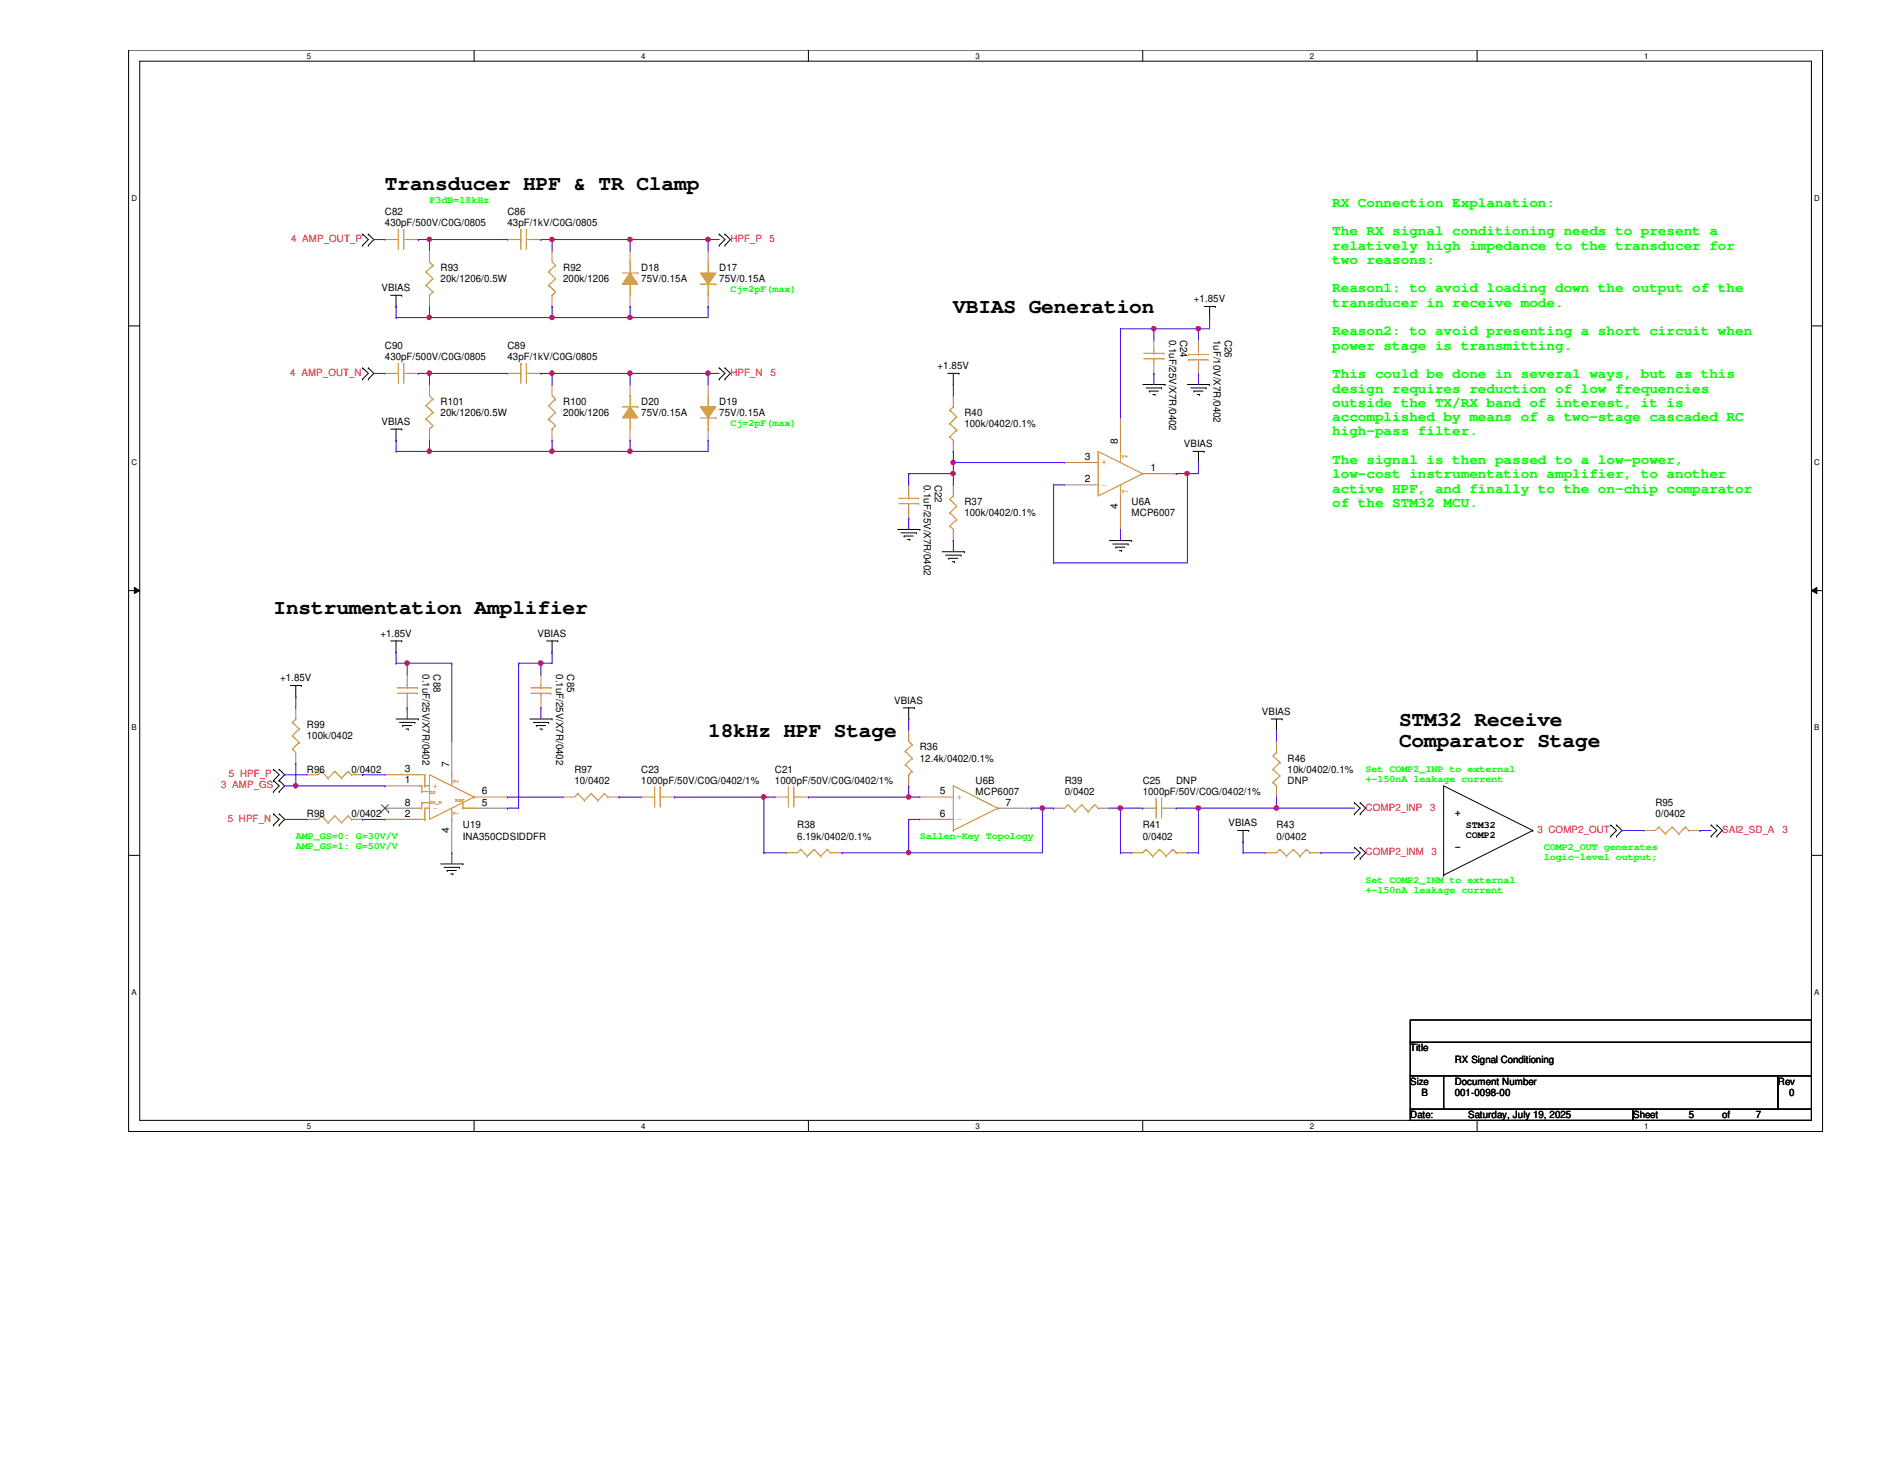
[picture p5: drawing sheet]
<svg xmlns="http://www.w3.org/2000/svg" width="279mm" height="216mm" viewBox="0 0 279 216" stroke-linecap="round" stroke-linejoin="round" font-family="sans-serif">
<path d="M19.1 7.4h250.9v160.2h-250.9zM20.7 9.1h247.7v156.8h-247.7z" fill="none" stroke="#000" stroke-width=".15"/>
<g fill="#fff">
<path d="M45.5 7.6h.6v1.3h-.6z"/>
<path d="M45.5 166.1h.6v1.3h-.6z"/>
</g>
<path d="M70.2 7.4v1.7M70.2 165.9v1.7" fill="none" stroke="#000" stroke-width=".15"/>
<g fill="#fff">
<path d="M95 7.6h.6v1.3h-.6z"/>
<path d="M95 166.1h.6v1.3h-.6z"/>
</g>
<path d="M119.8 7.4v1.7M119.8 165.9v1.7" fill="none" stroke="#000" stroke-width=".15"/>
<g fill="#fff">
<path d="M144.5 7.6h.6v1.3h-.6z"/>
<path d="M144.5 166.1h.6v1.3h-.6z"/>
</g>
<path d="M169.3 7.4v1.7M169.3 165.9v1.7" fill="none" stroke="#000" stroke-width=".15"/>
<g fill="#fff">
<path d="M194.1 7.6h.5v1.3h-.5z"/>
<path d="M194.1 166.1h.5v1.3h-.5z"/>
</g>
<path d="M218.8 7.4v1.7M218.8 165.9v1.7" fill="none" stroke="#000" stroke-width=".15"/>
<g fill="#fff">
<path d="M243.6 7.6h.6v1.3h-.6z"/>
<path d="M243.6 166.1h.6v1.3h-.6z"/>
<path d="M19.5 28.7h.8v1.3h-.8z"/>
<path d="M268.8 28.7h.8v1.3h-.8z"/>
<path d="M19.5 67.9h.8v1.3h-.8z"/>
<path d="M268.8 67.9h.8v1.3h-.8z"/>
</g>
<path d="M19.1 48.3h1.6M268.4 48.3h1.6" fill="none" stroke="#000" stroke-width=".15"/>
<g fill="#fff">
<path d="M19.5 107.1h.7v1.3h-.7z"/>
<path d="M268.8 107.1h.7v1.3h-.7z"/>
</g>
<path d="M19.1 87.5h1.6M19.9 87l.8 .5-.8 .4zM268.4 87.5l.8-.5v.9zM268.4 87.5h1.6" fill="none" stroke="#000" stroke-width=".15"/>
<path d="M19.9 87l.8 .5-.8 .4zM268.4 87.5l.8-.5v.9z" fill="#000"/>
<g fill="#fff">
<path d="M19.5 146.3h.7v1.3h-.7z"/>
<path d="M268.8 146.3h.7v1.3h-.7z"/>
</g>
<g fill="none" stroke="#000" stroke-width=".15">
<path d="M53.7 36.3h.1M53.7 34.7h.1M53.7 34.7l.9 .8-.9 .8M54.6 34.7h.1M54.6 36.3h.1M54.6 34.7l.8 .8-.8 .8M106.6 36.3h.1M106.6 34.7h.1M106.6 34.7l.8 .8-.8 .8M107.4 36.3h.1M107.4 34.7h.1M107.4 34.7l.8 .8-.8 .8"/>
<path d="M53.7 56.1h.1M53.7 54.5h.1M53.7 54.5l.9 .8-.9 .8M54.6 54.5h.1M54.6 56.1h.1M54.6 54.5l.8 .8-.8 .8M57.9 43.7h1.6M58.7 45.4h.1M58.7 43.7v1.7M59.5 43.7h.1M106.6 56.1h.1M106.6 54.5h.1"/>
<path d="M106.6 54.5l.8 .8-.8 .8M107.4 56.1h.1M107.4 54.5h.1M107.4 54.5l.8 .8-.8 .8M140.4 55.3h1.7M141.2 56.9h.1M141.2 55.3v1.6M142.1 55.3h.1M169.3 56.9h3.3M169.8 57.4h2.3M170.3 57.9h.1M170.3 57.9h1.3"/>
<path d="M170.8 58.4h.3M171.1 58.4h.1M172.1 57.4h.1M172.6 56.9h.1M175.9 56.9h3.3M176.4 57.4h2.3M176.9 57.9h.1M176.9 57.9h1.3M177.4 58.4h.3M177.7 58.4h.1M178.4 45.4h1.6M178.7 57.4h.1"/>
<path d="M179.2 56.9h.1M179.2 47h.1M179.2 45.4v1.6M180 45.4h.1M57.9 63.5h1.6M58.7 65.2h.1M58.7 63.5v1.7M59.5 63.5h.1M133 78.4h3.3M133.5 78.9h2.3M133.9 79.4h.1M133.9 79.4h1.4"/>
<path d="M134.5 79.9h.3M134.8 79.9h.1M135.8 78.9h.1M136.3 78.4h.1M176.7 66.8h1.7M177.5 68.5h.1M177.5 66.8v1.7M178.4 66.8h.1M57.9 94.9h1.6M58.7 96.6h.1M58.7 94.9v1.7M59.5 94.9h.1"/>
<path d="M81 94.9h1.6M81.8 96.6h.1M81.8 94.9v1.7M82.6 94.9h.1M139.6 81.7h3.3M140.1 82.2h2.3M140.5 82.7h.1M140.5 82.7h1.4M141.1 83.2h.3M141.4 83.2h.1M142.4 82.2h.1M142.9 81.7h.1"/>
<path d="M164.3 80.1h3.3M164.8 80.6h2.3M165.3 81h.1M165.3 81h1.4M165.8 81.5h.4M166.2 81.5h.1M167.1 80.6h.1M167.6 80.1h.1M40.5 113.9h.1M40.5 115.6h.1M40.5 117.2h.1M40.5 113.9l.9 .8-.9 .9"/>
<path d="M40.5 115.6l.9 .8-.9 .8M41.4 115.6h.1M41.4 113.9h.1M41.4 117.2h.1M41.4 113.9l.8 .8-.8 .9M41.4 115.6l.8 .8-.8 .8M43 101.5h1.7M43.8 103.2h.1M43.8 101.5v1.7M44.7 101.5h.1M58.7 106.5h3.3M59.2 107h2.3"/>
<path d="M59.6 107.4h.1M59.6 107.4h1.4M60.2 107.9h.3M60.5 107.9h.1M61.5 107h.1M62 106.5h.1M78.5 106.5h3.3M79 107h2.3M79.5 107.4h.1M79.5 107.4h1.3M80 107.9h.3M80.3 107.9h.1"/>
<path d="M81.3 107h.1M81.8 106.5h.1M133.8 104.8h1.7M134.6 106.5h.1M134.6 104.8v1.7M135.5 104.8h.1M188.3 106.5h1.6M189.1 108.1h.1M189.1 106.5v1.6M189.9 106.5h.1M200.7 118.9h.1M200.7 118.9l.8 .8-.8 .8"/>
<path d="M201.5 118.9h.1M201.5 118.9l.8 .8-.8 .8M19.1 126.7h1.6M40.5 120.5h.1M40.5 122.2h.1M40.5 120.5l.9 .8-.9 .9M41.4 122.2h.1M41.4 120.5h.1M41.4 120.5l.8 .8-.8 .9M65.3 127.9h3.3M65.8 128.4h2.3M66.3 128.9h.1"/>
<path d="M66.3 128.9h1.3M66.8 129.4h.3M67.1 129.4h.1M68.1 128.4h.1M68.6 127.9h.1M183.3 123h1.7M184.2 124.6h.1M184.2 123v1.6M185 123h.1M200.7 120.5h.1M200.7 127.1h.1M200.7 125.5h.1"/>
<path d="M200.7 125.5l.8 .8-.8 .8M201.5 120.5h.1M201.5 127.1h.1M201.5 125.5h.1M201.5 125.5l.8 .8-.8 .8M213.9 129.6h.1M227.1 123h.1M227.1 123l-13.2-6.6v13.2M227.1 123l-13.2 6.6M238.6 122.2h.1M238.6 123.8h.1M238.6 122.2l.9 .8-.9 .8"/>
<path d="M239.5 123.8h.1M239.5 122.2h.1M239.5 122.2l.8 .8-.8 .8M253.5 123.8h.1M253.5 122.2h.1M253.5 122.2l.8 .8-.8 .8M254.3 123.8h.1M254.3 122.2h.1M254.3 122.2l.8 .8-.8 .8M268.4 126.7h1.6M208.9 151h59.5v3.3h-59.5zM208.9 154.3h59.5v5h-59.5z"/>
<path d="M208.9 159.3h5v5h-5zM213.9 159.3h49.5v5h-49.5zM263.4 159.3h5v5h-5zM208.9 164.3h33v1.6h-33zM241.9 164.3h26.5v1.6h-26.5z"/>
</g>
<g fill="none" stroke="#cc8006" stroke-width=".15">
<path d="M58.7 35.5h.3M59 35.5h.1M59 34h.1M59 34v3M59.8 34h.1M59.8 35.5h.1M59.8 35.5h.5M59.8 34v3M104.9 58.6v1.6M103.8 61.9h2.2M104.9 60.2h.1M104.9 63.5h.1"/>
<path d="M104.9 61.9v1.6M106 61.9h.1M58.8 102.7h3M58.8 101.9h3M60.3 101.9h.1M60.3 102.7h.1M60.3 101.5v.4M60.3 102.7v.5M61.8 102.7h.1M61.8 101.9h.1M170.9 119.7h.4M171.3 119.7h.1"/>
<path d="M171.3 118.2h.1M171.3 118.2v3M172.1 118.2h.1M172.1 119.7h.1M172.1 119.7h.5M172.1 118.2v3"/>
</g>
<path d="M57 35.5h.1M57 35.5h1.7M60.3 35.5h1.7M62 35.5h.1M60.3 99.9h.1M60.3 99.9v1.6M60.3 104.8h.1M60.3 103.2v1.6M169.3 119.7h.1M169.3 119.7h1.6M172.6 119.7h1.6M174.2 119.7h.1" fill="none" stroke="#a84" stroke-width=".15"/>
<path d="M103.8 60.2h2.2l-1.1 1.7z" fill-rule="evenodd" fill="#cc8006"/>
<g fill="none" stroke="#cc8006" stroke-width=".15">
<path d="M63.6 38.8l.5 .5M64.1 39.3h.1M64.1 39.3l-1 1M93.3 38.8h.1M93.3 38.8v1.6M63.1 40.3h.1M63.1 42.2h.1M63.1 40.3l1 1M63.1 42.2l1 1M63.6 43.7h.1M64.1 41.3h.1M64.1 43.2h.1"/>
<path d="M64.1 41.3l-1 .9M64.1 43.2l-.5 .5M92.2 40.4h2.3M93.3 42.1h.1M93.3 42.1v1.6M94.5 40.4h.1M103.8 60.2h2.2l-1.1 1.7zM47.6 114.2h.1M47.6 114.2l-.5 .5M47.6 114.2l1 1M48.6 115.2h.1M49.6 114.2h.1"/>
<path d="M49.6 114.2l-1 1M49.6 114.2l1 1M50.6 115.2h.1M51.6 114.2h.1M51.6 114.2l-1 1M51.6 114.2l.5 .5M52.1 114.7h.1M62 114.7h.9M62 116.4h.5M62 119.7h.5M62.5 116.4h.1M62.5 117.2h.1"/>
<path d="M62.5 118.9h.1M62.5 119.7h.1M62.5 117.2h1.1M62.5 116.4v.8M62.5 118.9v.8M62.5 118.9h1.1M62.9 114.7h.1M62.9 116.4h.1M62.9 119.7h.1M62.9 114.7v1.7M62.9 119.7v1.6M62.9 116.4h.7"/>
<path d="M62.9 119.7h.7M63.6 114.7h.1M63.6 114.7l6.6 3.3M63.6 114.7v6.6l6.6-3.3M66.9 114.7h.1M66.9 114.7v1.7M66.9 119.7v1.6M68.6 119.7h.1M68.6 118.9h.1M68.6 119.7h1.6M68.6 118.9v.8M70.2 118h.1"/>
<path d="M96.6 118h.4M97 118h.1M97 116.5h.1M97 116.5v3M97.8 116.5h.1M97.8 118h.1M97.8 118h.5M97.8 116.5v3M134.1 111.3h.1M134.1 113.2h.1M134.1 111.3l1 1M134.1 113.2l1 1"/>
<path d="M134.6 114.7h.1M134.6 109.8l.5 .5M135.1 110.3h.1M135.1 112.3h.1M135.1 114.2h.1M135.1 110.3l-1 1M135.1 112.3l-1 .9M135.1 114.2l-.5 .5M62 121.3h.9M62.9 121.3h.1M66.9 121.3h.1M118.6 125.8h.1"/>
<path d="M118.6 125.8l-.5 .5M118.6 125.8l1 1M119.6 126.8h.1M120.6 125.8h.1M120.6 125.8l-1 1M120.6 125.8l1 1M121.6 126.8h.1M122.6 125.8h.1M122.6 125.8l-1 1M122.6 125.8l.5 .5M123.1 126.3h.1M169.8 125.8h.1"/>
<path d="M169.8 125.8l-.5 .5M169.8 125.8l1 1M170.8 126.8h.1M171.8 125.8h.1M171.8 125.8l-1 1M171.8 125.8l1 1M172.8 126.8h.1M173.7 125.8h.1M173.7 125.8l-.9 1M173.7 125.8l.5 .5M174.2 126.3h.1M189.6 125.8h.1"/>
<path d="M189.6 125.8l-.5 .5M189.6 125.8l1 1M190.6 126.8h.1M191.6 125.8h.1M191.6 125.8l-1 1M191.6 125.8l1 1M192.6 126.8h.1M193.5 125.8h.1M193.5 125.8l-.9 1M193.5 125.8l.6 .5M194.1 126.3h.1M245.7 122.5h.1"/>
<path d="M245.7 122.5l-.5 .5M245.7 122.5l1 1M246.7 123.5h.1M247.7 122.5h.1M247.7 122.5l-1 1M247.7 122.5l1 1M248.7 123.5h.1M249.7 122.5h.1M249.7 122.5l-1 1M249.7 122.5l.5 .5M250.2 123h.1"/>
</g>
<g fill="none" stroke="#a84" stroke-width=".15">
<path d="M63.6 37.1h.1M63.6 37.1v1.7M63.6 45.4h.1M63.6 43.7v1.7M104.9 56.9h.1M104.9 56.9v1.7M104.9 65.2h.1M104.9 63.5v1.7M45.5 114.7h.1M45.5 114.7h1.6M52.1 114.7h1.6M53.7 114.7h.1"/>
<path d="M57 114.7h.1M57 116.4h.1M57 119.7h.1M57 114.7h5M57 119.7h5M57 116.4h5M66.9 109.8h.1M66.9 109.8v4.9M70.2 119.7h5M70.2 118h5M75.2 119.7h.1M75.2 118h.1"/>
<path d="M95 118h.1M95 118h1.6M98.3 118h1.6M99.9 118h.1M134.6 108.1h.1M134.6 116.4h.1M134.6 108.1v1.7M134.6 114.7v1.7M57 121.3h.1M57 121.3h5M66.9 126.3h.1M66.9 121.3v5"/>
<path d="M116.5 126.3h.1M116.5 126.3h1.6M123.1 126.3h1.6M124.7 126.3h.1M167.6 126.3h.1M167.6 126.3h1.7M174.2 126.3h1.7M175.9 126.3h.1M187.5 126.3h.1M187.5 126.3h1.6M194.1 126.3h1.6M195.7 126.3h.1"/>
<path d="M243.6 123h.1M243.6 123h1.6M250.2 123h1.6M251.8 123h.1"/>
</g>
<path d="M56.5 119.2l1.1 1M57.5 119.2l-1 1M56.5 120.2h.1M57.6 120.2h.1" fill="none" stroke="#804000" stroke-width=".15"/>
<path d="M93.3 40.4l1.2 1.7h-2.3z" fill-rule="evenodd" fill="#cc8006"/>
<g fill="none" stroke="#cc8006" stroke-width=".15">
<path d="M104.9 38.8v1.6M58.7 55.3h.3M59 55.3h.1M59 53.8h.1M59 53.8v3M59.8 53.8h.1M59.8 55.3h.1M59.8 55.3h.5M59.8 53.8v3M63.6 58.6l.5 .5M64.1 59.1h.1M64.1 59.1l-1 1"/>
<path d="M93.3 40.4l1.2 1.7h-2.3zM103.8 42.1h2.2M104.9 40.4h.1M104.9 43.7h.1M104.9 42.1v1.6M106 42.1h.1M63.1 60.1h.1M63.1 62.1h.1M63.1 60.1l1 1M63.1 62.1l1 .9M63.6 63.5h.1M64.1 61.1h.1"/>
<path d="M64.1 63h.1M64.1 61.1l-1 1M64.1 63l-.5 .5M133.1 74.6h3M133.1 73.8h3M134.6 73.8h.1M134.6 74.6h.1M134.6 73.4v.4M134.6 74.6v.5M136.1 74.6h.1M136.1 73.8h.1M140.7 64.7h.1"/>
<path d="M140.7 62.7h.1M140.7 60.7h.1M140.7 77.9h.1M140.7 75.9h.1M140.7 74h.1M140.7 64.7l.5 .5M140.7 62.7l1 1M140.7 60.7l1 1M140.7 77.9l.5 .5M140.7 75.9l1 1M140.7 74l1 .9M141.2 60.2h.1"/>
<path d="M141.2 73.4h.1M141.2 60.2l-.5 .5M141.2 73.4l-.5 .6M141.7 63.7h.1M141.7 61.7h.1M141.7 76.9h.1M141.7 74.9h.1M141.7 63.7l-1 1M141.7 61.7l-1 1M141.7 76.9l-1 1M141.7 74.9l-1 1M162.7 66.8h.1"/>
<path d="M162.7 66.8l6.6 3.3M162.7 66.8v6.6l6.6-3.3M166 66.8h.1M166 73.4h.1M166 66.8v1.7M166 71.8v1.6M169.3 70.1h.1M43.3 110.9h.1M43.3 109h.1M43.3 107h.1M43.3 110.9l.5 .5M43.3 109l1 .9"/>
<path d="M43.3 107l1 .9M43.8 106.5h.1M43.8 106.5l-.5 .5M44.3 109.9h.1M44.3 107.9h.1M44.3 109.9l-1 1M44.3 107.9l-1 1.1M78.7 102.7h2.9M78.7 101.9h2.9M80.1 101.9h.1M80.1 102.7h.1M80.1 101.5v.4"/>
<path d="M80.1 102.7v.5M81.6 102.7h.1M81.6 101.9h.1M85.6 117.5h.1M85.6 117.5l-.5 .5M85.6 117.5l1 1M86.6 118.5h.1M87.6 117.5h.1M87.6 117.5l-1 1M87.6 117.5l1 1M88.6 118.5h.1M89.5 117.5h.1"/>
<path d="M89.5 117.5l-.9 1M89.5 117.5l.5 .5M90 118h.1M116.5 118h.3M116.8 118h.1M116.8 116.5h.1M116.8 116.5v3M117.6 116.5h.1M117.6 118h.1M117.6 118h.5M117.6 116.5v3M158.2 119.2h.1"/>
<path d="M158.2 119.2l-.5 .5M158.2 119.2l1 1M160.2 119.2h.1M160.2 119.2l-1 1M160.2 119.2l1 1M162.2 119.2h.1M162.2 119.2l-1 1M162.2 119.2l.5 .5M162.7 119.7h.1M159.2 120.2h.1M161.2 120.2h.1"/>
</g>
<g fill="none" stroke="#a84" stroke-width=".15">
<path d="M93.3 37.1h.1M93.3 37.1v1.7M57 55.3h.1M57 55.3h1.7M60.3 55.3h1.7M62 55.3h.1M63.6 56.9h.1M63.6 56.9v1.7M93.3 45.4h.1M93.3 43.7v1.7M141.2 58.6h.1M141.2 58.6v1.6"/>
<path d="M63.6 65.2h.1M63.6 63.5v1.7M134.6 71.8h.1M134.6 76.7h.1M134.6 71.8v1.6M134.6 75.1v1.6M141.2 66.8h.1M141.2 71.8h.1M141.2 65.2v1.6M141.2 71.8v1.6M141.2 78.4v1.7M157.7 71.8h.1"/>
<path d="M157.7 68.5h.1M157.7 71.8h5M157.7 68.5h5M166 61.9h.1M166 78.4h.1M166 61.9v4.9M166 73.4v5M169.3 70.1h4.9M174.2 70.1h.1M80.1 99.9h.1M80.1 99.9v1.6M141.2 80.1h.1"/>
<path d="M43.8 113.1h.1M43.8 104.8h.1M43.8 104.8v1.7M43.8 111.4v1.7M80.1 104.8h.1M80.1 103.2v1.6M83.4 118h.1M83.4 118h1.7M90 118h1.7M91.7 118h.1M114.8 118h.1M114.8 118h1.7"/>
<path d="M118.1 118h1.7M119.8 118h.1M156.1 119.7h.1M156.1 119.7h1.6M162.7 119.7h1.6M164.3 119.7h.1"/>
</g>
<path d="M103.8 40.4h2.2l-1.1 1.7z" fill-rule="evenodd" fill="#cc8006"/>
<g fill="none" stroke="#cc8006" stroke-width=".15">
<path d="M76.8 35.5h.4M77.2 35.5h.1M77.2 34h.1M77.2 34v3M78 34h.1M78 35.5h.1M78 35.5h.5M78 34v3M81.8 38.8l.5 .5M82.3 39.3h.1M82.3 39.3l-1 1M76.8 55.3h.4"/>
<path d="M77.2 55.3h.1M77.2 53.8h.1M77.2 53.8v3M78 53.8h.1M78 55.3h.1M78 53.8v3M78 55.3h.5M81.3 40.3h.1M81.3 42.2h.1M81.3 40.3l1 1M81.3 42.2l1 1M81.8 43.7h.1"/>
<path d="M81.8 58.6l.5 .5M82.3 59.1h.1M82.3 41.3h.1M82.3 43.2h.1M82.3 59.1l-1 1M82.3 41.3l-1 .9M82.3 43.2l-.5 .5M93.3 58.6h.1M93.3 58.6v1.6M103.8 40.4h2.2l-1.1 1.7zM169.5 53.1h2.9M169.5 52.3h2.9"/>
<path d="M170.9 52.3h.1M170.9 53.1h.1M170.9 52v.3M170.9 53.1v.5M172.4 53.1h.1M172.4 52.3h.1M176.1 52.5h.1M176.1 53.3h.1M176.1 52.5h2.9M176.1 53.3h2.9M177.5 53.3h.1M177.5 52.5h.1"/>
<path d="M177.5 52v.5M177.5 53.3v.3M81.3 60.1h.1M81.3 62.1h.1M81.3 60.1l1 1M81.3 62.1l1 .9M81.8 63.5h.1M82.3 61.1h.1M82.3 63h.1M82.3 61.1l-1 1M82.3 63l-.5 .5M92.2 60.2h2.3"/>
<path d="M93.3 61.9h.1M93.3 61.9v1.6M94.5 60.2h.1M147.8 119.7h.1M147.8 119.7l-6.6-3.3v6.6M147.8 119.7l-6.6 3.3M188.6 115.9h.1M188.6 113.9h.1M188.6 111.9h.1M188.6 115.9l.5 .5M188.6 113.9l1 1M188.6 111.9l1 1"/>
<path d="M189.1 111.4h.1M189.1 111.4l-.5 .5M189.6 114.9h.1M189.6 112.9h.1M189.6 114.9l-1 1M189.6 112.9l-1 1M47.6 120.8h.1M47.6 120.8l-.5 .5M47.6 120.8l1 1M48.6 121.8h.1M49.6 120.8h.1M49.6 120.8l-1 1"/>
<path d="M49.6 120.8l1 1M50.6 121.8h.1M51.6 120.8h.1M51.6 120.8l-1 1M51.6 120.8l.5 .5M52.1 121.3h.1M141.2 123h.1"/>
</g>
<g fill="none" stroke="#a84" stroke-width=".15">
<path d="M75.2 35.5h.1M75.2 35.5h1.6M78.5 35.5h1.6M80.1 35.5h.1M81.8 37.1h.1M81.8 37.1v1.7M104.9 37.1h.1M104.9 37.1v1.7M75.2 55.3h.1M75.2 55.3h1.6M78.5 55.3h1.6M80.1 55.3h.1"/>
<path d="M81.8 56.9h.1M81.8 45.4h.1M81.8 43.7v1.7M81.8 56.9v1.7M104.9 45.4h.1M104.9 43.7v1.7M170.9 50.3h.1M170.9 55.3h.1M170.9 50.3v1.7M170.9 53.6v1.7M177.5 55.3h.1M177.5 50.3h.1"/>
<path d="M177.5 50.3v1.7M177.5 53.6v1.7M81.8 65.2h.1M81.8 63.5v1.7M136.3 118h.1M136.3 118h4.9M147.8 119.7h5M152.8 119.7h.1M189.1 118h.1M189.1 109.8h.1M189.1 109.8v1.6M189.1 116.4v1.6"/>
<path d="M45.5 121.3h.1M45.5 121.3h1.6M52.1 121.3h1.6M53.7 121.3h.1M136.3 121.3h.1M136.3 121.3h4.9"/>
</g>
<path d="M93.3 60.2l1.2 1.7h-2.3z" fill-rule="evenodd" fill="#cc8006"/>
<path d="M93.3 60.2l1.2 1.7h-2.3z" fill="none" stroke="#cc8006" stroke-width=".15"/>
<path d="M93.3 56.9h.1M93.3 56.9v1.7M93.3 65.2h.1M93.3 63.5v1.7" fill="none" stroke="#a84" stroke-width=".15"/>
<path d="M55.4 35.5h.1M55.4 35.5h1.6M62 35.5h.1M62 35.5h1.6M63.6 35.5h.1M63.6 35.5v1.6M189.1 119.7h.1M189.1 119.7h11.6M195.7 126.3h.1M195.7 126.3h5M240.3 123h.1M240.3 123h3.3" fill="none" stroke="#4200ff" stroke-width=".15"/>
<circle cx="63.6" cy="35.4" r=".32" fill="#f00"/>
<circle cx="63.6" cy="35.4" r=".32" fill="none" stroke="#f00" stroke-width=".15"/>
<path d="M63.6 35.5h.1M63.6 35.5h11.6M80.1 35.5h.1M80.1 35.5h13.2M81.8 35.5h.1M81.8 35.5v1.6" fill="none" stroke="#4200ff" stroke-width=".15"/>
<circle cx="93.3" cy="35.4" r=".32" fill="#f00"/>
<circle cx="93.3" cy="35.4" r=".32" fill="none" stroke="#f00" stroke-width=".15"/>
<circle cx="81.8" cy="35.4" r=".32" fill="#f00"/>
<circle cx="81.8" cy="35.4" r=".32" fill="none" stroke="#f00" stroke-width=".15"/>
<path d="M93.3 35.5h.1M93.3 35.5v1.6M93.3 35.5h11.6" fill="none" stroke="#4200ff" stroke-width=".15"/>
<circle cx="104.9" cy="35.4" r=".32" fill="#f00"/>
<circle cx="104.9" cy="35.4" r=".32" fill="none" stroke="#f00" stroke-width=".15"/>
<path d="M104.9 35.5h.1M104.9 35.5v1.6M63.6 47h.1M63.6 47h29.7M81.8 47h.1" fill="none" stroke="#4200ff" stroke-width=".15"/>
<circle cx="93.3" cy="47" r=".32" fill="#f00"/>
<circle cx="93.3" cy="47" r=".32" fill="none" stroke="#f00" stroke-width=".15"/>
<circle cx="81.8" cy="47" r=".32" fill="#f00"/>
<circle cx="81.8" cy="47" r=".32" fill="none" stroke="#f00" stroke-width=".15"/>
<path d="M63.6 45.4h.1M63.6 45.4v1.6M93.3 47h.1M93.3 47h11.6" fill="none" stroke="#4200ff" stroke-width=".15"/>
<circle cx="63.6" cy="47" r=".32" fill="#f00"/>
<circle cx="63.6" cy="47" r=".32" fill="none" stroke="#f00" stroke-width=".15"/>
<g fill="none" stroke="#4200ff" stroke-width=".15">
<path d="M58.7 45.4h.1M58.7 47h.1M58.7 45.4v1.6M58.7 47h4.9M62 55.3h.1M62 55.3h13.2M63.6 55.3h.1M63.6 55.3v1.6M81.8 45.4h.1M81.8 45.4v1.6M93.3 45.4h.1M93.3 45.4v1.6"/>
<path d="M104.9 45.4h.1M104.9 45.4v1.6"/>
</g>
<circle cx="63.6" cy="55.3" r=".32" fill="#f00"/>
<circle cx="63.6" cy="55.3" r=".32" fill="none" stroke="#f00" stroke-width=".15"/>
<path d="M80.1 55.3h.1M80.1 55.3h13.2M81.8 55.3h.1M81.8 55.3v1.6" fill="none" stroke="#4200ff" stroke-width=".15"/>
<circle cx="93.3" cy="55.3" r=".32" fill="#f00"/>
<circle cx="93.3" cy="55.3" r=".32" fill="none" stroke="#f00" stroke-width=".15"/>
<circle cx="81.8" cy="55.3" r=".32" fill="#f00"/>
<circle cx="81.8" cy="55.3" r=".32" fill="none" stroke="#f00" stroke-width=".15"/>
<g fill="none" stroke="#4200ff" stroke-width=".15">
<path d="M93.3 55.3h.1M93.3 55.3v1.6M93.3 55.3h11.6M104.9 55.3h.1M104.9 55.3v1.6M58.7 65.2h.1M58.7 66.8h.1M58.7 65.2v1.6M63.6 65.2h.1M63.6 65.2v1.6h-4.9M81.8 65.2h.1M81.8 65.2v1.6"/>
<path d="M93.3 65.2h.1M93.3 65.2v1.6M104.9 65.2h.1M104.9 65.2v1.6"/>
</g>
<circle cx="63.6" cy="66.8" r=".32" fill="#f00"/>
<circle cx="63.6" cy="66.8" r=".32" fill="none" stroke="#f00" stroke-width=".15"/>
<path d="M63.6 66.8h.1M63.6 66.8h29.7M81.8 66.8h.1" fill="none" stroke="#4200ff" stroke-width=".15"/>
<circle cx="93.3" cy="66.8" r=".32" fill="#f00"/>
<circle cx="93.3" cy="66.8" r=".32" fill="none" stroke="#f00" stroke-width=".15"/>
<circle cx="81.8" cy="66.8" r=".32" fill="#f00"/>
<circle cx="81.8" cy="66.8" r=".32" fill="none" stroke="#f00" stroke-width=".15"/>
<path d="M55.4 55.3h.1M55.4 55.3h1.6M104.9 55.3h.1M104.9 55.3h1.7M93.3 66.8h.1M93.3 66.8h11.6" fill="none" stroke="#4200ff" stroke-width=".15"/>
<circle cx="104.9" cy="55.3" r=".32" fill="#f00"/>
<circle cx="104.9" cy="55.3" r=".32" fill="none" stroke="#f00" stroke-width=".15"/>
<path d="M104.9 35.5h.1M104.9 35.5h1.7M141.2 66.8h.1M141.2 68.5h.1M141.2 66.8v1.7M141.2 68.5h16.5" fill="none" stroke="#4200ff" stroke-width=".15"/>
<circle cx="141.2" cy="68.5" r=".32" fill="#f00"/>
<circle cx="141.2" cy="68.5" r=".32" fill="none" stroke="#f00" stroke-width=".15"/>
<path d="M141.2 68.5h.1M141.2 68.5v1.6" fill="none" stroke="#4200ff" stroke-width=".15"/>
<circle cx="141.2" cy="70.1" r=".32" fill="#f00"/>
<circle cx="141.2" cy="70.1" r=".32" fill="none" stroke="#f00" stroke-width=".15"/>
<path d="M156.1 71.8h.1M156.1 71.8h1.6M156.1 71.8v11.6M174.2 70.1h.1M175.9 70.1h.1M175.9 70.1v13.3h-19.8M177.5 68.5h.1M177.5 68.5v1.6h-3.3M141.2 80.1h.1M141.2 80.1v1.6M156.1 83.4h.1" fill="none" stroke="#4200ff" stroke-width=".15"/>
<circle cx="175.9" cy="70.1" r=".32" fill="#f00"/>
<circle cx="175.9" cy="70.1" r=".32" fill="none" stroke="#f00" stroke-width=".15"/>
<path d="M166 48.7h.1M166 48.7v13.2M166 48.7h4.9M170.9 55.3h.1M170.9 48.7h.1M170.9 48.7v1.6M170.9 55.3v1.6M177.5 55.3h.1M177.5 55.3v1.6M166 78.4h.1M166 78.4v1.7" fill="none" stroke="#4200ff" stroke-width=".15"/>
<circle cx="170.9" cy="48.7" r=".32" fill="#f00"/>
<circle cx="170.9" cy="48.7" r=".32" fill="none" stroke="#f00" stroke-width=".15"/>
<path d="M170.9 48.7h.1M170.9 48.7h6.6M177.5 48.7h.1M177.5 48.7v1.6" fill="none" stroke="#4200ff" stroke-width=".15"/>
<circle cx="177.5" cy="48.7" r=".32" fill="#f00"/>
<circle cx="177.5" cy="48.7" r=".32" fill="none" stroke="#f00" stroke-width=".15"/>
<g fill="none" stroke="#4200ff" stroke-width=".15">
<path d="M134.6 76.7h.1M134.6 70.1h.1M134.6 70.1v1.7M134.6 76.7v1.7M134.6 70.1h6.6M141.2 70.1h.1M141.2 70.1v1.7M60.3 98.2h.1M60.3 98.2h6.6M66.9 98.2h.1M66.9 98.2v11.6M60.3 104.8h.1"/>
<path d="M60.3 104.8v1.7M66.9 126.3h.1M66.9 126.3v1.6"/>
</g>
<circle cx="60.3" cy="98.2" r=".32" fill="#f00"/>
<circle cx="60.3" cy="98.2" r=".32" fill="none" stroke="#f00" stroke-width=".15"/>
<g fill="none" stroke="#4200ff" stroke-width=".15">
<path d="M58.7 96.6h.1M58.7 98.2h.1M58.7 96.6v1.6M58.7 98.2h1.6M60.3 98.2h.1M60.3 98.2v1.7M76.8 98.2h.1M76.8 98.2h3.3M81.8 96.6h.1M81.8 96.6v1.6M42.2 114.7h.1M42.2 116.4h.1"/>
<path d="M42.2 114.7h3.3M42.2 116.4h14.8M53.7 114.7h.1M53.7 114.7h3.3M57 116.4h.1M42.2 121.3h.1M42.2 121.3h3.3M53.7 121.3h.1M53.7 121.3h3.3"/>
</g>
<circle cx="43.8" cy="116.3" r=".32" fill="#f00"/>
<circle cx="43.8" cy="116.3" r=".32" fill="none" stroke="#f00" stroke-width=".15"/>
<g fill="none" stroke="#4200ff" stroke-width=".15">
<path d="M76.8 98.2h.1M76.8 98.2v21.5h-1.6M80.1 98.2h.1M80.1 98.2v1.7M80.1 98.2h1.7M43.8 113.1h.1M43.8 103.2h.1M43.8 103.2v1.6M43.8 113.1v3.3M75.2 118h.1M75.2 119.7h.1M75.2 118h8.2"/>
<path d="M80.1 104.8h.1M80.1 104.8v1.7"/>
</g>
<circle cx="80.1" cy="98.2" r=".32" fill="#f00"/>
<circle cx="80.1" cy="98.2" r=".32" fill="none" stroke="#f00" stroke-width=".15"/>
<g fill="none" stroke="#4200ff" stroke-width=".15">
<path d="M141.2 56.9h.1M141.2 56.9v1.7M177.5 48.7h.1M179.2 47h.1M179.2 47v1.7h-1.7M154.4 119.7h1.7M156.1 119.7h.1M184.2 124.6h.1M184.2 126.3h.1M184.2 124.6v1.7M184.2 126.3h3.3M251.8 123h.1"/>
<path d="M251.8 123h1.7"/>
</g>
<circle cx="154.4" cy="119.6" r=".32" fill="#f00"/>
<circle cx="154.4" cy="119.6" r=".32" fill="none" stroke="#f00" stroke-width=".15"/>
<path d="M91.7 118h.1M91.7 118h3.3M99.9 118h.1M99.9 118h14.9M113.2 118h.1" fill="none" stroke="#4200ff" stroke-width=".15"/>
<circle cx="113.1" cy="118" r=".32" fill="#f00"/>
<circle cx="113.1" cy="118" r=".32" fill="none" stroke="#f00" stroke-width=".15"/>
<path d="M113.2 118h.1M113.2 118v8.3M119.8 118h.1M134.6 106.5h.1M134.6 116.4h.1M134.6 116.4v1.6h-14.8M134.6 106.5v1.6" fill="none" stroke="#4200ff" stroke-width=".15"/>
<circle cx="134.6" cy="118" r=".32" fill="#f00"/>
<circle cx="134.6" cy="118" r=".32" fill="none" stroke="#f00" stroke-width=".15"/>
<path d="M134.6 118h.1M134.6 118h1.7M134.6 121.3h.1M134.6 126.3h.1M134.6 121.3h1.7M134.6 121.3v5M134.6 126.3h19.8" fill="none" stroke="#4200ff" stroke-width=".15"/>
<circle cx="134.6" cy="126.3" r=".32" fill="#f00"/>
<circle cx="134.6" cy="126.3" r=".32" fill="none" stroke="#f00" stroke-width=".15"/>
<path d="M152.8 119.7h.1M152.8 119.7h1.6M154.4 119.7h.1M154.4 119.7v6.6M174.2 119.7h.1M174.2 119.7h3.3M113.2 126.3h.1M113.2 126.3h3.3M124.7 126.3h.1M124.7 126.3h9.9" fill="none" stroke="#4200ff" stroke-width=".15"/>
<circle cx="177.5" cy="119.6" r=".32" fill="#f00"/>
<circle cx="177.5" cy="119.6" r=".32" fill="none" stroke="#f00" stroke-width=".15"/>
<path d="M189.1 108.1h.1M189.1 118h.1M189.1 108.1v1.7M189.1 118v1.7" fill="none" stroke="#4200ff" stroke-width=".15"/>
<circle cx="189.1" cy="119.6" r=".32" fill="#f00"/>
<circle cx="189.1" cy="119.6" r=".32" fill="none" stroke="#f00" stroke-width=".15"/>
<path d="M164.3 119.7h1.7M166 119.7h.1" fill="none" stroke="#4200ff" stroke-width=".15"/>
<circle cx="166" cy="119.6" r=".32" fill="#f00"/>
<circle cx="166" cy="119.6" r=".32" fill="none" stroke="#f00" stroke-width=".15"/>
<path d="M169.3 119.7h.1M169.3 119.7h-3.3v6.6M177.5 119.7h.1M177.5 119.7h11.6M177.5 119.7v6.6M189.1 119.7h.1M166 126.3h.1M166 126.3h1.6M175.9 126.3h1.6M177.5 126.3h.1" fill="none" stroke="#4200ff" stroke-width=".15"/>
<circle cx="63.6" cy="35.4" r=".32" fill="#f00"/>
<circle cx="63.6" cy="35.4" r=".32" fill="none" stroke="#f00" stroke-width=".15"/>
<circle cx="93.3" cy="35.4" r=".32" fill="#f00"/>
<circle cx="93.3" cy="35.4" r=".32" fill="none" stroke="#f00" stroke-width=".15"/>
<circle cx="81.8" cy="35.4" r=".32" fill="#f00"/>
<circle cx="81.8" cy="35.4" r=".32" fill="none" stroke="#f00" stroke-width=".15"/>
<circle cx="104.9" cy="35.4" r=".32" fill="#f00"/>
<circle cx="104.9" cy="35.4" r=".32" fill="none" stroke="#f00" stroke-width=".15"/>
<circle cx="93.3" cy="47" r=".32" fill="#f00"/>
<circle cx="93.3" cy="47" r=".32" fill="none" stroke="#f00" stroke-width=".15"/>
<circle cx="81.8" cy="47" r=".32" fill="#f00"/>
<circle cx="81.8" cy="47" r=".32" fill="none" stroke="#f00" stroke-width=".15"/>
<circle cx="63.6" cy="47" r=".32" fill="#f00"/>
<circle cx="63.6" cy="47" r=".32" fill="none" stroke="#f00" stroke-width=".15"/>
<circle cx="63.6" cy="55.3" r=".32" fill="#f00"/>
<circle cx="63.6" cy="55.3" r=".32" fill="none" stroke="#f00" stroke-width=".15"/>
<circle cx="93.3" cy="55.3" r=".32" fill="#f00"/>
<circle cx="93.3" cy="55.3" r=".32" fill="none" stroke="#f00" stroke-width=".15"/>
<circle cx="81.8" cy="55.3" r=".32" fill="#f00"/>
<circle cx="81.8" cy="55.3" r=".32" fill="none" stroke="#f00" stroke-width=".15"/>
<circle cx="63.6" cy="66.8" r=".32" fill="#f00"/>
<circle cx="63.6" cy="66.8" r=".32" fill="none" stroke="#f00" stroke-width=".15"/>
<circle cx="93.3" cy="66.8" r=".32" fill="#f00"/>
<circle cx="93.3" cy="66.8" r=".32" fill="none" stroke="#f00" stroke-width=".15"/>
<circle cx="81.8" cy="66.8" r=".32" fill="#f00"/>
<circle cx="81.8" cy="66.8" r=".32" fill="none" stroke="#f00" stroke-width=".15"/>
<circle cx="104.9" cy="55.3" r=".32" fill="#f00"/>
<circle cx="104.9" cy="55.3" r=".32" fill="none" stroke="#f00" stroke-width=".15"/>
<circle cx="141.2" cy="68.5" r=".32" fill="#f00"/>
<circle cx="141.2" cy="68.5" r=".32" fill="none" stroke="#f00" stroke-width=".15"/>
<circle cx="141.2" cy="70.1" r=".32" fill="#f00"/>
<circle cx="141.2" cy="70.1" r=".32" fill="none" stroke="#f00" stroke-width=".15"/>
<circle cx="175.9" cy="70.1" r=".32" fill="#f00"/>
<circle cx="175.9" cy="70.1" r=".32" fill="none" stroke="#f00" stroke-width=".15"/>
<circle cx="170.9" cy="48.7" r=".32" fill="#f00"/>
<circle cx="170.9" cy="48.7" r=".32" fill="none" stroke="#f00" stroke-width=".15"/>
<circle cx="177.5" cy="48.7" r=".32" fill="#f00"/>
<circle cx="177.5" cy="48.7" r=".32" fill="none" stroke="#f00" stroke-width=".15"/>
<circle cx="60.3" cy="98.2" r=".32" fill="#f00"/>
<circle cx="60.3" cy="98.2" r=".32" fill="none" stroke="#f00" stroke-width=".15"/>
<circle cx="43.8" cy="116.3" r=".32" fill="#f00"/>
<circle cx="43.8" cy="116.3" r=".32" fill="none" stroke="#f00" stroke-width=".15"/>
<circle cx="80.1" cy="98.2" r=".32" fill="#f00"/>
<circle cx="80.1" cy="98.2" r=".32" fill="none" stroke="#f00" stroke-width=".15"/>
<circle cx="154.4" cy="119.6" r=".32" fill="#f00"/>
<circle cx="154.4" cy="119.6" r=".32" fill="none" stroke="#f00" stroke-width=".15"/>
<circle cx="113.1" cy="118" r=".32" fill="#f00"/>
<circle cx="113.1" cy="118" r=".32" fill="none" stroke="#f00" stroke-width=".15"/>
<circle cx="134.6" cy="118" r=".32" fill="#f00"/>
<circle cx="134.6" cy="118" r=".32" fill="none" stroke="#f00" stroke-width=".15"/>
<circle cx="134.6" cy="126.3" r=".32" fill="#f00"/>
<circle cx="134.6" cy="126.3" r=".32" fill="none" stroke="#f00" stroke-width=".15"/>
<circle cx="177.5" cy="119.6" r=".32" fill="#f00"/>
<circle cx="177.5" cy="119.6" r=".32" fill="none" stroke="#f00" stroke-width=".15"/>
<circle cx="189.1" cy="119.6" r=".32" fill="#f00"/>
<circle cx="189.1" cy="119.6" r=".32" fill="none" stroke="#f00" stroke-width=".15"/>
<circle cx="166" cy="119.6" r=".32" fill="#f00"/>
<circle cx="166" cy="119.6" r=".32" fill="none" stroke="#f00" stroke-width=".15"/>
<g font-size="3.1">
<text x="57" y="28.2">Transducer HPF &amp; TR Clamp</text>
<text x="141.2" y="46.4">VBIAS Generation</text>
<text x="40.5" y="90.9">Instrumentation Amplifier</text>
<text x="207.3" y="107.4">STM32 Receive</text>
<text x="104.9" y="109.1">18kHz HPF Stage</text>
<text x="207.3" y="110.6">Comparator Stage</text>
</g>
<g font-size="2.1" fill="#0f0">
<text x="197.4" y="30.6">RX Connection Explanation:</text>
<text x="197.4" y="34.8">The RX signal conditioning needs to present a</text>
<text x="197.4" y="37">relatively high impedance to the transducer for</text>
<text x="197.4" y="39.1">two reasons:</text>
<text x="197.4" y="43.3">Reason1: to avoid loading down the output of the</text>
<text x="197.4" y="45.4">transducer in receive mode.</text>
<text x="197.4" y="49.7">Reason2: to avoid presenting a short circuit when</text>
<text x="197.4" y="51.8">power stage is transmitting.</text>
<text x="197.4" y="56">This could be done in several ways, but as this</text>
<text x="197.4" y="58.1">design requires reduction of low frequencies</text>
<text x="197.4" y="60.2">outside the TX/RX band of interest, it is</text>
<text x="197.4" y="62.4">accomplished by means of a two-stage cascaded RC</text>
<text x="197.4" y="64.5">high-pass filter.</text>
<text x="197.4" y="68.7">The signal is then passed to a low-power,</text>
<text x="197.4" y="70.8">low-cost instrumentation amplifier, to another</text>
<text x="197.4" y="72.9">active HPF, and finally to the on-chip comparator</text>
<text x="197.4" y="75.1">of the STM32 MCU.</text>
</g>
<g font-size="1.5" fill="#f00">
<text x="43.1" y="35.9">4 AMP_OUT_P</text>
<text x="108.2" y="35.9">HPF_P</text>
<text x="114" y="35.9">5</text>
<text x="43" y="55.7">4 AMP_OUT_N</text>
<text x="108.2" y="55.7">HPF_N</text>
<text x="114.1" y="55.7">5</text>
<text x="32.8" y="116.8">3 AMP_GS</text>
<text x="33.9" y="115.1">5 HPF_P</text>
<text x="33.7" y="121.7">5 HPF_N</text>
<text x="202.3" y="120.1">COMP2_INP</text>
<text x="211.9" y="120.1">3</text>
<text x="227.8" y="123.4">3 COMP2_OUT</text>
<text x="255.1" y="123.4">SAI2_SD_A</text>
<text x="264.1" y="123.4">3</text>
<text x="202.3" y="126.7">COMP2_INM</text>
<text x="212" y="126.7">3</text>
</g>
<g font-size="1.5">
<text x="57" y="31.9">C82</text>
<text x="57" y="33.5">430pF/500V/C0G/0805</text>
<text x="75.2" y="31.9">C86</text>
<text x="75.2" y="33.5">43pF/1kV/C0G/0805</text>
<text x="65.3" y="40.1">R93</text>
<text x="65.3" y="41.8">20k/1206/0.5W</text>
<text x="83.4" y="40.1">R92</text>
<text x="83.4" y="41.8">200k/1206</text>
<text x="95" y="40.1">D18</text>
<text x="95" y="41.8">75V/0.15A</text>
<text x="106.6" y="40.1">D17</text>
<text x="106.6" y="41.8">75V/0.15A</text>
<text x="56.5" y="43.1">VBIAS</text>
<text x="176.9" y="44.7">+1.85V</text>
<text x="57" y="51.7">C90</text>
<text x="57" y="53.3">430pF/500V/C0G/0805</text>
<text x="75.2" y="51.7">C89</text>
<text x="75.2" y="53.3">43pF/1kV/C0G/0805</text>
<text x="173.2" y="50.3" transform="rotate(90 173.2 50.3)">0.1uF/25V/X7R/0402</text>
<text x="174.8" y="50.3" transform="rotate(90 174.8 50.3)">C24</text>
<text x="179.8" y="50.3" transform="rotate(90 179.8 50.3)">1uF/10V/X7R/0402</text>
<text x="181.4" y="50.3" transform="rotate(90 181.4 50.3)">C26</text>
<text x="65.3" y="59.9">R101</text>
<text x="83.4" y="59.9">R100</text>
<text x="95" y="59.9">D20</text>
<text x="106.6" y="59.9">D19</text>
<text x="138.9" y="54.7">+1.85V</text>
<text x="56.5" y="62.9">VBIAS</text>
<text x="65.3" y="61.6">20k/1206/0.5W</text>
<text x="83.4" y="61.6">200k/1206</text>
<text x="95" y="61.6">75V/0.15A</text>
<text x="106.6" y="61.6">75V/0.15A</text>
<text x="142.9" y="61.6">R40</text>
<text x="142.9" y="63.2">100k/0402/0.1%</text>
<text x="165.6" y="65.7" transform="rotate(-90 165.6 65.7)">8</text>
<text x="136.9" y="71.8" transform="rotate(90 136.9 71.8)">0.1uF/25V/X7R/0402</text>
<text x="138.5" y="71.8" transform="rotate(90 138.5 71.8)">C22</text>
<text x="160.7" y="71.4">2</text>
<text x="160.7" y="68.1">3</text>
<text x="170.4" y="69.8">1</text>
<text x="175.4" y="66.2">VBIAS</text>
<text x="142.9" y="74.8">R37</text>
<text x="142.9" y="76.5">100k/0402/0.1%</text>
<text x="165.6" y="75.4" transform="rotate(-90 165.6 75.4)">4</text>
<text x="167.6" y="74.8">U6A</text>
<text x="167.6" y="76.5">MCP6007</text>
<text x="56.3" y="94.3">+1.85V</text>
<text x="79.6" y="94.3">VBIAS</text>
<text x="41.5" y="100.9">+1.85V</text>
<text x="62.6" y="99.9" transform="rotate(90 62.6 99.9)">0.1uF/25V/X7R/0402</text>
<text x="64.2" y="99.9" transform="rotate(90 64.2 99.9)">C88</text>
<text x="82.4" y="99.9" transform="rotate(90 82.4 99.9)">0.1uF/25V/X7R/0402</text>
<text x="84" y="99.9" transform="rotate(90 84 99.9)">C85</text>
<text x="45.5" y="107.8">R99</text>
<text x="132.5" y="104.2">VBIAS</text>
<text x="186.9" y="105.8">VBIAS</text>
<text x="45.5" y="109.5">100k/0402</text>
<text x="66.5" y="113.6" transform="rotate(-90 66.5 113.6)">7</text>
<text x="136.3" y="111.1">R36</text>
<text x="136.3" y="112.8">12.4k/0402/0.1%</text>
<text x="190.8" y="112.8">R46</text>
<text x="45.5" y="114.4">R96</text>
<text x="52.1" y="114.4">0/0402</text>
<text x="60" y="114.3">3</text>
<text x="60" y="116">1</text>
<text x="60" y="119.3">8</text>
<text x="71.4" y="119.3">5</text>
<text x="71.4" y="117.6">6</text>
<text x="85.1" y="114.4">R97</text>
<text x="85.1" y="116.1">10/0402</text>
<text x="95" y="114.4">C23</text>
<text x="95" y="116.1">1000pF/50V/C0G/0402/1%</text>
<text x="114.8" y="114.4">C21</text>
<text x="114.8" y="116.1">1000pF/50V/C0G/0402/1%</text>
<text x="139.2" y="117.6">5</text>
<text x="144.5" y="116.1">U6B</text>
<text x="144.5" y="117.7">MCP6007</text>
<text x="149" y="119.3">7</text>
<text x="157.7" y="116.1">R39</text>
<text x="157.7" y="117.7">0/0402</text>
<text x="169.3" y="116.1">C25</text>
<text x="169.3" y="117.7">1000pF/50V/C0G/0402/1%</text>
<text x="174.2" y="116.1">DNP</text>
<text x="190.8" y="114.4">10k/0402/0.1%</text>
<text x="190.8" y="116.1">DNP</text>
<text x="245.2" y="119.4">R95</text>
<text x="45.5" y="121">R98</text>
<text x="52.1" y="121">0/0402</text>
<text x="60" y="120.9">2</text>
<text x="66.5" y="123.3" transform="rotate(-90 66.5 123.3)">4</text>
<text x="68.6" y="122.7">U19</text>
<text x="68.6" y="124.3">INA350CDSIDDFR</text>
<text x="118.1" y="122.7">R38</text>
<text x="118.1" y="124.3">6.19k/0402/0.1%</text>
<text x="139.2" y="120.9">6</text>
<text x="169.3" y="122.7">R41</text>
<text x="169.3" y="124.3">0/0402</text>
<text x="182" y="122.3">VBIAS</text>
<text x="189.1" y="122.7">R43</text>
<text x="189.1" y="124.3">0/0402</text>
<text x="215.5" y="125.9">-</text>
<text x="215.5" y="120.9">+</text>
<text x="217.2" y="122.6">STM32</text>
<text x="217.2" y="124">COMP2</text>
<text x="245.2" y="121">0/0402</text>
<text x="208.9" y="155.7">Title</text>
<text x="208.9" y="160.7">Size</text>
<text x="215.5" y="160.7">Document Number</text>
<text x="215.5" y="157.4">RX Signal Conditioning</text>
<text x="263.4" y="160.7">Rev</text>
<text x="208.9" y="165.6">Date:</text>
<text x="210.6" y="162.3">B</text>
<text x="215.5" y="162.3">001-0098-00</text>
<text x="217.5" y="165.6">Saturday, July 19, 2025</text>
<text x="241.9" y="165.6">Sheet</text>
<text x="250.2" y="165.6">5</text>
<text x="255.1" y="165.6">of</text>
<text x="260.1" y="165.6">7</text>
<text x="265" y="162.3">0</text>
</g>
<g font-size="1.5" fill="#0f0">
<text x="63.6" y="30.1">F3dB=18kHz</text>
<text x="108.2" y="43.3">Cj=2pF(max)</text>
<text x="108.2" y="63.1">Cj=2pF(max)</text>
<text x="202.3" y="114.3">Set COMP2_INP to external</text>
<text x="202.3" y="115.8">+-150nA leakage current</text>
<text x="43.8" y="124.2">AMP_GS=0: G=30V/V</text>
<text x="43.8" y="125.7">AMP_GS=1: G=50V/V</text>
<text x="136.3" y="124.2">Sallen-Key Topology</text>
<text x="228.7" y="125.9">COMP2_OUT generates</text>
<text x="202.3" y="130.8">Set COMP2_INM to external</text>
<text x="228.7" y="127.3">logic-level output;</text>
<text x="202.3" y="132.3">+-150nA leakage current</text>
</g>
<g font-size="1.5" fill="#cc8006">
<text x="163.2" y="68.9">+</text>
<text x="163.2" y="72.2">-</text>
<text x="64.1" y="116.8">+</text>
<text x="141.7" y="118.4">+</text>
<text x="64.1" y="120.1">-</text>
<text x="141.7" y="121.8">-</text>
</g>
<g font-size="1.2">
<text x="45.5" y="8.7">5</text>
<text x="95" y="8.7">4</text>
<text x="144.5" y="8.7">3</text>
<text x="194.1" y="8.7">2</text>
<text x="243.6" y="8.7">1</text>
<text x="19.5" y="29.7">D</text>
<text x="268.8" y="29.7">D</text>
<text x="19.5" y="68.9">C</text>
<text x="268.8" y="68.9">C</text>
<text x="19.5" y="108.1">B</text>
<text x="268.8" y="108.1">B</text>
<text x="19.5" y="147.3">A</text>
<text x="268.8" y="147.3">A</text>
<text x="45.5" y="167.2">5</text>
<text x="95" y="167.2">4</text>
<text x="144.5" y="167.2">3</text>
<text x="194.1" y="167.2">2</text>
<text x="243.6" y="167.2">1</text>
</g>
<g font-size=".8" fill="#cc8006">
<text x="166.2" y="67.9">V+</text>
<text x="166.2" y="73">V-</text>
<text x="63.6" y="117.6">GS</text>
<text x="63.6" y="119">SD_N</text>
<text x="67.1" y="115.9">V+</text>
<text x="67.4" y="118.7">REF</text>
<text x="67.1" y="120.7">V-</text>
</g>
</svg>
